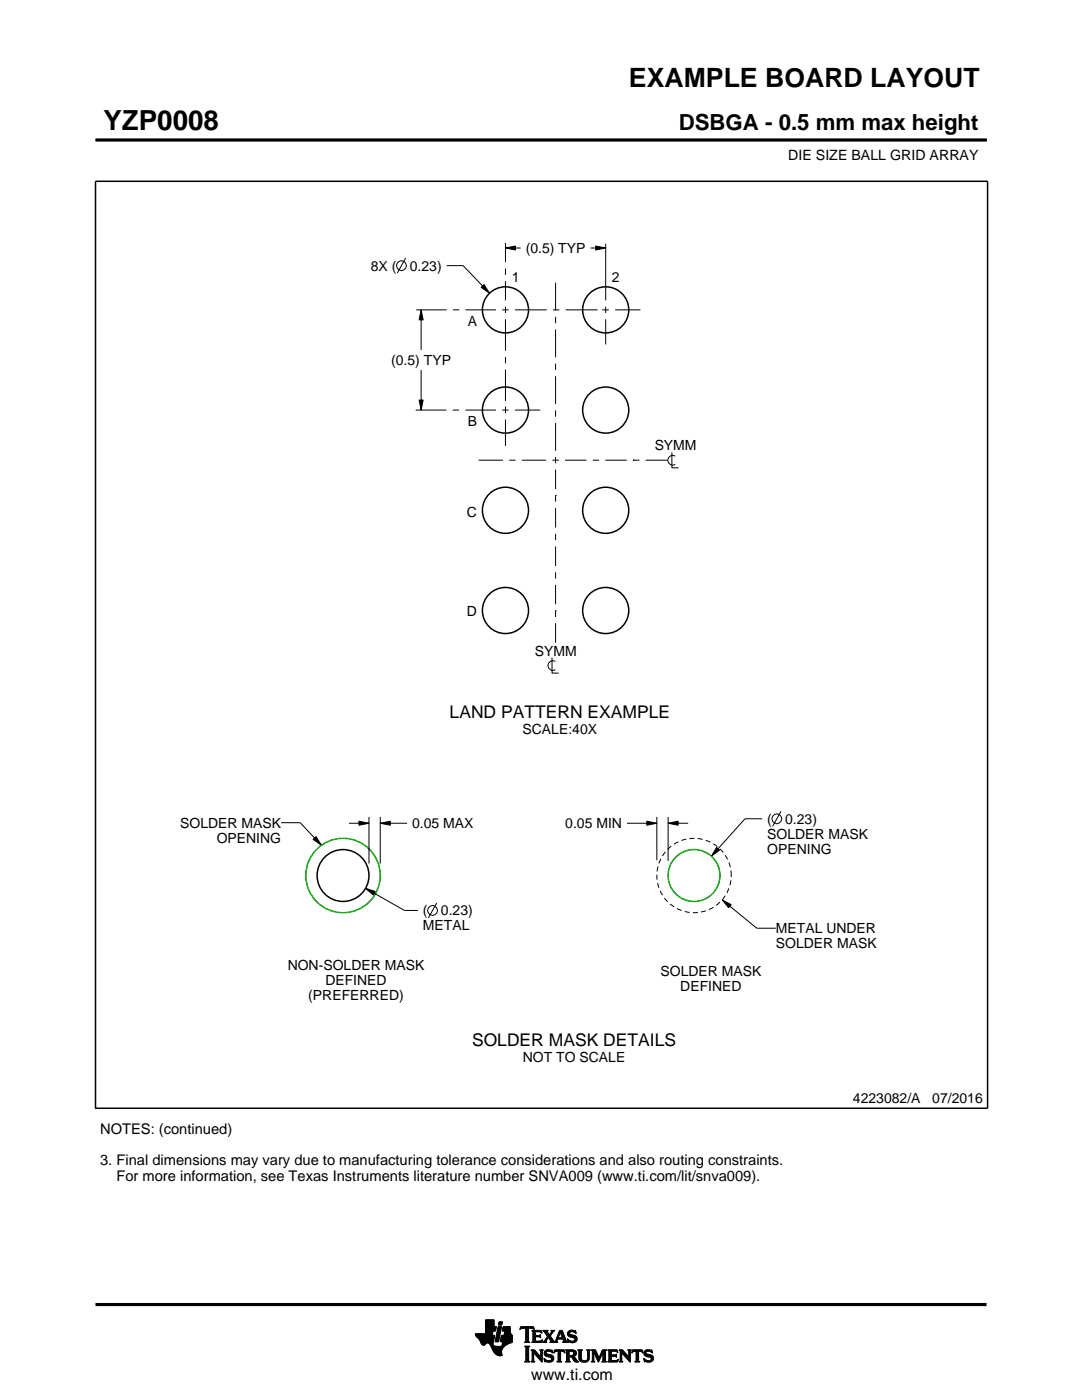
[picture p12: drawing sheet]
<svg xmlns="http://www.w3.org/2000/svg" width="216mm" height="279mm" viewBox="0 0 216 279" stroke-linecap="round" stroke-linejoin="round" font-family="sans-serif">
<g fill="none" stroke="#000" stroke-width=".2">
<path d="M19.1 27.9h177.7M196.8 27.7v.5M80.9 51.5l-1.6 3M89.1 53h3.3l5.3 5.5M96 57.4l.6-.6 1.1 1.7zM100.9 49.5l2-.4v.8zM100.9 48.5v3.8M100.9 53.6v1.2M100.9 56.1v3.9M100.9 49.5h3M110.9 56.4v5.6M117.8 49.5h3.1"/>
<path d="M118.9 49.1l2 .4-2 .4zM120.9 48.6v11.4M83.1 61.8h6M83.6 79.8h.8l-.4 2zM84 61.8l.4 2h-.8zM84 61.8v8M84 73.8v8M90.4 61.8h1.2M92.9 61.8h6.1M100.2 61.8h1.3M100.9 61.2v1.3M100.9 63.7v6.3"/>
<path d="M100.9 71.3v1.2M100.9 73.8v6.2M102.7 61.8h6.4M110.4 61.8h1.2M110.9 63.2v1.3M110.9 65.8v5.5M110.9 72.6v1.2M110.9 75.1v5.5M112.9 61.8h6.3M120.2 61.8h1.3M120.9 61.2v1.3M120.9 63.7v5"/>
<path d="M122.7 61.8h5.1M83 81.8h6.1M90.3 81.8h1.3M92.8 81.8h6.2M95.5 91.8h4.9M100.2 81.8h1.3M100.9 83.7v5.3M100.9 81.1v1.4M101.6 91.8h1.3M102.7 81.8h5.1M104.1 91.8h4.9M110.2 91.8h1.3"/>
<path d="M110.9 98.9h.1M110.9 81.9v1.2M110.9 84.4v5.6M110.9 91.2v1.3M110.9 93.7v3.9M110.9 98.9v1.2M112.7 91.8h4.3M118.3 91.8h1.2M120.8 91.8h4.3M126.3 91.8h.1M126.3 91.8h1.3M128.8 91.8h4.3"/>
<path d="M134.1 90.3v3.1h1.3M134.7 91a.98 .98 0 0 0-1.5 .9 .98 .98 0 0 0 1.5 .8M110.9 101.4v3.9M110.9 106.5v1.3M110.9 109.1v3.9M110.9 114.2v1.3M110.9 116.7v3.9M110.2 131.2v3.1h1.3M110.8 132a.98 .98 0 0 0-1.5 .8 .98 .98 0 0 0 1.5 .9M110.9 121.9h.1M110.9 121.9v1.2M110.9 124.4v3.9"/>
<path d="M56.1 164.2h3.8l4.2 4.5M62.5 167.5l.6-.5 1 1.7zM69.6 164.3h4M71.6 163.9l2 .4-2 .4zM72.9 177.3l2 .6-.4 .7zM72.9 177.3l7.8 4.4h2.7M73.6 163v9.3M75.9 164.3l2-.4v.8zM75.9 163v9.3M75.9 164.3h5.3M125.1 164.3h6M129.1 163.9l2 .4-2 .4z"/>
<path d="M131.1 163v8.7M133.3 164.3l2-.4v.8zM133.3 164.3h4M133.3 163v8.8M143 169.1l.6 .6-1.7 1.2zM144.1 179.6l1.8 .9-.5 .7zM144.1 179.6l6.9 5.6h3.8M152.1 163.4h-3.4l-6.8 7.5M155.8 161.9l-1.6 3M87.1 180.2l-1.6 3M94.8 266.2h3.5M94.8 266.3h3.5"/>
<path d="M94.9 266.4h3.3M94.9 266.5h3.8l-.2 1.2M94.9 266.5h3.8M95 266.6h3.7M95 266.7h3.7M95.1 266.8h3.6M95.2 266.9h3.4M95.3 267h3.3M95.4 267.1h3.2M95.5 267.2h3.1M95.6 267.3h3M95.7 267.4h2.8"/>
<path d="M95.7 267.5h2.8M95.8 267.6h2.7M95.8 267.7h2.7M95.9 267.8h2.6M95.9 267.9h2.5M95.9 268h2.5M96 268h1.1M96 268.1h1M96.1 268.2h.8M96.1 268.3h.7M96.2 268.4h.6M96.3 268.4h.4"/>
<path d="M96.9 266.1h1.4M96.9 266h1.4M96.9 265.9h1.4M96.9 265.8h1.5M96.9 265.7h1.5M96.9 264.7l2.2 .1-.2 .9h-.5l-.2 .8M96.9 265.6h2M96.9 265.5h2M96.9 265.4h2M96.9 265.3h2.1M96.9 265.2h2.1M96.9 265.1h2.1"/>
<path d="M96.9 265h2.1M96.9 264.9h2.1M96.9 264.8h2.2M96.9 264.6h1.7M96.9 264.5h1.7M96.9 264.4h1.7M96.9 264.3h1.7M96.9 264.2h1.7M96.9 264.1h1.7M96.9 264h1.7M96.9 263.9h1.7M96.9 263.8h1.7"/>
<path d="M96.9 263.7h1.7M96.9 263.6h1.7M96.9 263.5h1.7M96.9 263.4h1.7M97.5 268h.9M97.6 268.1h.8M97.7 268.2h.7M97.7 268.3h.7M97.8 268.4h.6M97.9 268.5h.6M97.9 268.6h.7M98 268.7h1.1"/>
<path d="M98 268.8h2.6M98 268.8h2.5M98.1 268.9h2.3M98.1 269h2.3M98.1 269.1h2.2M98.2 269.2h2.1M98.2 269.2h2M98.2 269.3h2M98.3 269.4h1.9M98.3 269.5h1.8M98.4 269.6h1.7M98.4 268v.4l.3 .2 2 .1"/>
<path d="M98.5 269.7h1.6M98.5 267.7l-.1 .3M98.5 269.8h1.6M98.6 269.9h1.5M98.6 264.8v-1.4h-1.7v2.8h-2.1l.1 .3 .7 .8 .7 1.1 .3 .1 .6-.5 .4 .1 1 1.8 .8 .6h.8l-.1-1 .8-1M98.6 270h1.5M98.7 270h1.4M98.8 270.1h1.3M98.8 267.7h.7M98.8 267.6h.7M98.8 267.5h.7M98.9 270.2h1.2"/>
<path d="M98.9 267.4h.7M98.9 267.3h.7M98.9 267.2h.7M98.9 267.1h.7M98.9 267h.7M98.9 270.3h1.3M99 266.9h.6M99 266.9h.7M99 266.8h.7M99 266.7h.7M99 266.6h.7M99 266.5h.7"/>
<path d="M99.1 270.4h1.1M99.1 266.4h.7M99.1 266.3h.7M99.1 266.2h.7M99.1 266.1h.7M99.1 266h.7M99.2 265.9h.7M99.2 265.8h.7M99.2 270.4h1M99.2 265.7h.7M99.2 265.6h.7M99.2 265.5h.7"/>
<path d="M99.3 265.4h.6M99.3 265.4h.7M99.3 265.3h.7M99.3 265.2h.7M99.3 265.1h.7M99.3 265h.7M99.4 270.5h.8M99.4 264.9h.7M99.4 264.8h.7M99.4 264.8h.7l-.6 3h-.7zM99.4 264.5l.2-.7h.7l-.2 .7h-.7M99.5 264.4h.6"/>
<path d="M99.5 264.3h.7M99.5 264.2h.7M99.5 264.1h.7M99.5 264h.7M99.5 263.9h.7M99.6 263.8h.7M99.8 270.6h.1M99.8 267.7h2.4M99.8 267.6h2.4M99.8 267.5h2.4M99.9 267.4h2.3M99.9 267.3h2.3"/>
<path d="M99.9 267.2h2.3M99.9 267.1h2.3M99.9 267h2.3M99.9 266.9h2.3M100 266.9h2.2M100 266.8h2.2M100 266.7h2.2M100 266.6h2.2M100 266.5h2.2M100.1 268.6h.7M100.2 268.5h.7M100.2 268.4h.8"/>
<path d="M100.2 268.4h.9M100.2 268.3h1M100.2 268.2h1.2M100.2 265.6h1.6M100.2 268.1h1.4M100.2 265.5h1.6M100.2 268h1.6M100.3 265.4h1.5M100.3 268h1.7M100.3 267.9h1.9M100.3 265.3h1.5M100.3 267.8h1.9"/>
<path d="M100.3 265.2h1.5M100.3 265.1h1.5M100.3 265h1.5M100.4 264.9h1.4M100.4 264.8h1.4M100.6 266.5l.1-.8h-.5l.2-.9h1.4l.1 1.1 .3 .6v1.4l-1.3 .6M100.6 266.4h1.5M100.6 266.3h1.4M100.6 266.2h1.4M100.6 266.1h1.3M100.7 266h1.2M100.7 265.9h1.2"/>
<path d="M100.7 265.8h1.1M100.7 265.7h1.1M102.2 266.5h-2.2l-.2 1.1 .5 .2-.2 .9M103.7 265.3h.1M103.8 265.2h.2M103.8 265h2.8M103.8 264.9h2.7M103.9 264.8h2.6M104.7 267.8h1M104.7 271.8h1.1M104.7 268.7h1M104.8 267.7h.7"/>
<path d="M104.8 271.7h.8M104.9 265.2h.6M104.9 268.9h.6M104.9 267.6h.6M104.9 267.5l-.2 .3M104.9 267.5h.6M104.9 267.4h.6M104.9 267.3h.6M104.9 267.2h.6M104.9 267.1h.6M104.9 267h.6M104.9 266.8h.6"/>
<path d="M104.9 266.7h.6M104.9 266.6h.6M104.9 266.5h.6M104.9 266.4h.6M104.9 266.3h.6M104.9 266.2h.6M104.9 266.1h.6M104.9 265.9h.6M104.9 265.8h.6M104.9 265.7h.6M104.9 265.6h.6M104.9 265.5h.6"/>
<path d="M104.9 265.4h.6M104.9 265.3h.6M104.9 271.5h.6M104.9 269h.6M104.9 271.4h.6M104.9 271.4v-2.4l-.2-.4h1.1l-.3 .4v2.4M104.9 271.4l-.2 .4h1.1l-.3-.4M104.9 271.3h.6M104.9 271.2h.6M104.9 271.1h.6M104.9 271h.6M104.9 270.9h.6"/>
<path d="M104.9 270.8h.6M104.9 270.6h.6M104.9 270.5h.6M104.9 270.4h.6M104.9 270.3h.6M104.9 270.2h.6M104.9 270.1h.6M104.9 270h.6M104.9 269.9h.6M104.9 269.8h.6M104.9 269.6h.6M104.9 269.5h.6"/>
<path d="M104.9 269.4h.6M104.9 269.3h.6M104.9 269.2h.6M104.9 269.1h.6M105.5 267.5l.2 .3M105.5 267.5v-2.3l.7-.1 .4 .3-.1-.6h-2.6l-.1 .6 .4-.3 .7 .1v2.3M105.7 267.8h-1M105.9 271.8h.8M105.9 269.4h.8M106.1 269.5h.7M106.1 267.8h2M106.1 271.7h.5"/>
<path d="M106.2 269.6h.7M106.2 271.5h.3M106.2 265.6h1.8M106.2 269.8h.8M106.2 271.4h.3M106.2 271.4l-.3 .4h.8l-.2-.4M106.2 271.3h.3M106.2 271.2h.3M106.2 271.1h.3M106.2 271h.3M106.2 270.9h.3M106.2 270.8h.3"/>
<path d="M106.2 270.6h.3M106.2 270.5h.3M106.2 270.4h.3M106.2 270.3h.3M106.2 270.2h.3M106.2 270.1h.3M106.2 270h1M106.2 269.9h.9M106.2 269.8v1.6M106.2 269.8l-.3-.4h.8l1.2 1.4M106.3 267.7h1.8M106.3 265.7h1.8"/>
<path d="M106.3 267.6h.6M106.3 265.8h.6M106.3 267.5l-.2 .3M106.3 267.5h.5M106.3 267.4h.5M106.3 267.3h.5M106.3 267.2h.5M106.3 267.1h.5M106.3 267h.5M106.3 266.8h.5M106.3 266.7h1.6M106.3 266.6h1.6"/>
<path d="M106.3 266.5h.5M106.3 266.4h.5M106.3 266.3h.5M106.3 266.2h.5M106.3 266.1h.5M106.3 265.9h.5M106.4 265.2h.2M106.5 270h.1M106.5 270v1.4M106.5 265.3h.1M106.6 270.1h.7M106.7 270.2h.7"/>
<path d="M106.8 270.3h.7M106.8 265.9l.2-.1h.6l.6 .2-.2-.5h-1.9l.2 .3v1.7M106.8 265.9v.6h.8l.3-.2v.7M106.9 270.4h.7M107 270.5h.7M107.1 270.6h.7M107.2 270.8h1M107.3 270.9h.9M107.4 271h.8M107.5 271.1h.7M107.6 271.2h.6M107.6 266.5h.3"/>
<path d="M107.7 271.3h.5M107.7 269.4h.7M107.7 266.8h.2M107.7 267.6h.5M107.8 266.4h.1M107.8 271.4h.4M107.8 267h.1M107.8 265.8h.3M107.8 269.5h.5M107.9 271.5h.3M107.9 269.6h.3M107.9 267l-.3-.2h-.8l.1 .8h.9l.5-.2"/>
<path d="M107.9 269.8h.3M107.9 270.6h.3M107.9 270.5h.3M107.9 270.4h.3M107.9 270.3h.3M107.9 270.2h.3M107.9 270.1h.3M107.9 270h.3M107.9 269.9h.3M107.9 269.8v1M107.9 269.8l-.2-.4h.7l-.2 .4M108 271.7h.2"/>
<path d="M108 265.9h.1M108 267.5h.2M108.1 271.8h.1M108.1 266.1h.1M108.2 267.4h.1M108.2 269.8v2.1l-1.7-1.9M108.2 267.8h.9M108.3 267.4l-.2 .5-2-.1M108.3 265.6h1M108.5 267.7h.5M108.5 271.1l.8 .4h.5l.2-.1-.1-.4-1-.4-.3-.3 .1-.7 .7-.2 .6 .1 .2-.1 .1 .6-.9-.3-.3 .1-.1 .3 1.3 .4 .2 .6M108.5 271.1h.1"/>
<path d="M108.5 265.7h.7M108.5 271.2h.2M108.6 271.3h.2M108.6 270.1h.4M108.6 270h.4M108.6 270.2h.6M108.6 267.6h.4M108.6 271.4h.4M108.6 269.9h.4M108.6 270.3h1M108.6 265.8h.7M108.6 271.5h.8"/>
<path d="M108.6 269.8h.5M108.7 271.7h1.5M108.7 270.4h1.3M108.7 267.5h.3M108.7 271.8h.1M108.7 265.9h.6M108.7 269.6h1.5M108.8 267.4h.3M108.8 270.5h1.5M108.8 266.1h.6M108.8 269.5h1.4M108.8 267.3h.4"/>
<path d="M108.9 266.2h.6M108.9 267.2h.4M108.9 266.3h.6M108.9 270.6h1.5M109 267.1h.3M109 266.4h1M109.1 271.8h.9M109.1 269.4h.7M109.1 267h.9M109.1 266.5h.8M109.1 267.8h-.9M109.2 266.8h.8"/>
<path d="M109.2 266.6h.6M109.2 266.7h.7M109.2 266.7l-.6 .9-.4 .2M109.3 270.8h1.1M109.5 267.1h.6M109.6 267.2h.6M109.7 271.5h.7M109.7 267.3h.6M109.7 267.8l.2-.2-.5-.7-.4 .8 .1 .1M109.7 267.8h1.6M109.7 266.3h.4M109.7 267.4h.6"/>
<path d="M109.8 270.9h.7M109.8 266.2h.3M109.8 266.6l.9 1.2 1-2.3h.5l.8 2.1 .3 .2M109.8 267.5h.6M109.9 266.1h.3M109.9 269.8h.4M109.9 267.6h.6M109.9 267.7h.7M109.9 271.4h.5M109.9 265.9h.4M110 271h.5M110 265.6h.7"/>
<path d="M110 265.9l-.4 .5-.4-.6 .2-.3h-1.1l.9 1.2M110 265.9l.1-.2-.2-.2h.8l-.9 1.1M110 271.3h.5M110 265.8h.4M110 271.1h.5M110 271.2h.5M110.1 269.4h.1M110.1 265.7h.4M110.1 269.9h.2M110.2 270h.1M110.5 270h.1M110.5 269.9h.2"/>
<path d="M110.5 271.1l-.2 .5-.8 .3-.6-.2-.2 .1-.2-.7M110.5 269.8h.3M110.6 269.6h2.1M110.6 269.5h2M110.6 269.4h2M110.7 267.7h.5M110.8 267.6h.4M110.9 267.5h.3M110.9 267.4h.3M111 267.3h.3M111 267.2h1.8M111 267.1h1.8"/>
<path d="M111.1 267h.3M111.1 271.8h1M111.1 266.8h.4M111.2 266.7h.3M111.2 267.5l.1-.2h1l.1 .2M111.2 267.5v.3h.1M111.2 266.6h.3M111.3 266.5h.3M111.3 271.7h.6M111.3 266.4h.3M111.3 271.5h.6M111.3 267.8h-1.6"/>
<path d="M111.3 269.8h.6M111.4 266.3h.3M111.4 271.4h.5M111.4 271.4l-.1-1.7h-.4l-.4 .4 .2-.7h1.9l.1 .7-.3-.4h-.5v1.7M111.4 270.5h.5M111.4 270.4h.5M111.4 270.3h.5M111.4 270.2h.5M111.4 270.1h.5M111.4 270h.5M111.4 269.9h.5M111.4 271.4l-.3 .4h1l-.2-.4"/>
<path d="M111.4 271.3h.5M111.4 271.2h.5M111.4 271.1h.5M111.4 271h.5M111.4 270.9h.5M111.4 270.8h.5M111.4 270.6h.5M111.4 266.2h.3M111.4 266.1h.4M111.5 265.9h.9M111.5 265.8h.8M111.6 265.7h.7"/>
<path d="M111.6 265.6h.6M111.8 265.9l.4 1.1h-.8zM111.9 266.1h.5M111.9 266.2h.5M111.9 266.3h.6M112 266.4h.5M112 266.5h.6M112.1 266.6h.5M112.1 266.7h.6M112.1 266.8h.6M112.2 267h.5M112.2 267.8h1.1"/>
<path d="M112.3 267.3h.6M112.3 267.4h.6M112.4 267.5h.6M112.4 267.5v.3h-.2M112.4 269.8h.3M112.4 267.6h.6M112.4 267.7h.7M112.6 269.9h.1M112.6 270h.2M112.8 271.8h1M112.8 269.4h1.6M113 269.5h1.7"/>
<path d="M113 271.7h.7M113 269.6h1.9M113 271.5h.6M113 269.8h.6M113 271.4h.6M113 271.4l-.2 .4h1l-.2-.4M113 271.3h.6M113 271.2h.6M113 271.1h.6M113 271h.6M113 270.9h.6M113 270.8h1.5"/>
<path d="M113 270.6h1.6M113 270.5h1.8M113 270.4h.6M113 270.3h.6M113 270.2h.6M113 270.1h.6M113 270h.6M113 269.9h.6M113 269.8v1.6M113 269.8l-.2-.4h1.4l.6 .2 .2 .3v.4l-.2 .3-.4 .1M113.2 267.3h.2M113.2 267.4h.3"/>
<path d="M113.2 266.2h.5M113.2 266.3h.6M113.2 266.1h.5M113.3 267.5h.3M113.3 267.8h-1.1M113.3 266.4h.9M113.3 265.9h.4M113.3 267.6h.6M113.3 266.5h1.3M113.3 267.7h1.6M113.3 265.8h.5M113.3 267.8h.2"/>
<path d="M113.4 266.6h1.5M113.4 265.7h1.5M113.4 265.7l.5-.2 .7 .1 .2-.1 .1 .7-.7-.4h-.4l-.1 .3 .1 .2 .9 .2 .4 .3 .1 .5-.3 .5-.6 .2-.7-.2-.2 .1-.2-.7 .9 .5 .5-.1 .1-.3-.2-.3-1.1-.4-.2-.4zM113.5 266.7h1.5M113.5 265.6h1.4M113.6 271.4v-.6h.4l.7 1h.8M113.6 269.9l.1-.2 .7 .2v.4l-.4 .2M113.6 269.9v.6M113.7 267.8h1.1M113.8 266.8h1.3M113.8 265.5h.6M114 268h.4"/>
<path d="M114.1 270.9h.6M114.2 271h.6M114.2 271.1h.7M114.3 271.2h.6M114.3 267h.8M114.3 269.8h.7M114.3 270.4h.6M114.4 271.3h.6M114.4 270.7l1.1 1.1M114.4 270.7h.1M114.4 271.4h.7M114.4 269.9h.6"/>
<path d="M114.4 270.3h.6M114.5 267.6h.5M114.5 270.2h.5M114.5 270h.5M114.5 265.8h.4M114.5 270.1h.5M114.5 271.5h.7M114.6 271.7h.7M114.6 267.1h.6M114.6 267.5h.5M114.7 267.2h.5M114.7 267.4h.5"/>
<path d="M114.7 265.9h.3M114.7 267.3h.5M114.7 271.8h.8M114.8 266.1h.2M114.9 266.2h.1M115.3 269.4h.9M115.4 269.5h.7M115.5 269.6h.5M115.5 269.8h.5M115.5 269.8v1.4l.4 .5 .6 .2 .7-.1 .3-.3 .1-.5M115.5 271h.5M115.5 270.9h.5"/>
<path d="M115.5 270.8h.5M115.5 270.6h.5M115.5 270.5h.5M115.5 270.4h.5M115.5 270.3h.5M115.5 270.2h.5M115.5 270.1h.5M115.5 270h.5M115.5 269.9h.5M115.5 269.8l-.2-.4h.9l-.2 .4M115.5 271.1h.5M115.5 271.2h.5"/>
<path d="M115.5 271.3h.6M115.6 271.4h.6M115.7 271.5h.8M115.8 271.7h1.5M116 271l.2 .4 .5 .2 .4-.2 .2-.4M116 269.8v1.2M116 271.8h1.1M116.8 271.5h.6M117 269.4h.8M117.1 271.4h.4M117.2 269.5h.5M117.2 271.3h.4"/>
<path d="M117.2 269.6h.4M117.2 271.2h.4M117.2 271.1h.4M117.3 269.8h.3M117.3 271h.3M117.3 270.9h.3M117.3 270.8h.3M117.3 270.6h.3M117.3 270.5h.3M117.3 270.4h.3M117.3 270.3h.3M117.3 270.2h.3"/>
<path d="M117.3 270.1h.3M117.3 270h.3M117.3 269.9h.3M117.6 269.8l.2-.4h-.8l.2 .3 .1 1.3M117.6 269.8v1.2M118 271.8h.7M118 269.4h.8M118.1 269.5h.8M118.1 271.7h.5M118.2 269.6h.7M118.2 271.5h.3M118.2 269.8h.8"/>
<path d="M118.2 271.4h.3M118.2 269.8l-.2-.4h.8l.7 1.6 .7-1.6h.9l-.3 .4M118.2 271.4l-.2 .4h.7l-.2-.4M118.2 271.3h.3M118.2 271.2h.3M118.2 271.1h.3M118.2 271h.3M118.2 270.9h.3M118.2 270.8h.3M118.2 270.6h.3M118.2 270.5h.3M118.2 270.4h.3"/>
<path d="M118.2 270.3h.3M118.2 270.2h.3M118.2 270.1h.3M118.2 270h.9M118.2 269.9h.8M118.2 269.8v1.6M118.6 270.1h.5M118.6 270.2h.6M118.7 270.3h.5M118.7 270.4h.6M118.8 270.5h.5M118.8 270.6h.6"/>
<path d="M118.9 270.8h.5M118.9 270.9h.6M119 271h.8M119 271.1h.8M119.1 271.2h.6M119.1 271.3h.6M119.2 271.4h.4M119.2 271.5h.4M119.3 271.7h.2M119.3 271.8h.2M119.6 270.9h.3M119.6 270.8h.3"/>
<path d="M119.7 270.6h.3M119.7 270.5h.3M119.8 270.4h.3M119.8 270.3h.3M119.9 270.2h.3M119.9 270.1h.3M120 270h.8M120 269.9h.8M120 269.8h.8M120.1 271.8h1M120.1 269.6h.7M120.1 269.5h.8"/>
<path d="M120.2 269.4h.9M120.2 271.7h.7M120.3 271.5h.5M120.3 271.4h.5M120.3 271.4l-.2 .4h1l-.3-.4M120.3 271.4v-1.5l-.9 2-.9-2v1.5M120.3 271.3h.5M120.3 271.2h.5M120.3 271.1h.5M120.3 271h.5M120.3 270.9h.5M120.3 270.8h.5"/>
<path d="M120.3 270.6h.5M120.3 270.5h.5M120.3 270.4h.5M120.3 270.3h.5M120.3 270.2h.5M120.3 270.1h.5M120.8 269.8v1.6M121.2 271.8h2M121.2 269.4h1.9M121.4 269.5h1.8M121.4 271.7h1.9M121.5 269.6h1.7"/>
<path d="M121.5 271.5h1.8M121.5 269.8h.5M121.5 271.4h.5M121.5 269.8l-.3-.4h1.9l.2 .6M121.5 269.9h.5M121.5 269.8v1.6M121.5 271.3h.5M121.5 271.2h.5M121.5 271.1h.5M121.5 271h.5M121.5 270.9h.5M121.5 270.8h.5"/>
<path d="M121.5 270.6h1.5M121.5 270.5h1.5M121.5 270.4h1.5M121.5 270.3h.5M121.5 270.2h.5M121.5 270.1h.5M121.5 270h.5M122.6 270.4l.4-.2v.7l-.2-.2h-.8v.7l.2 .1M122.9 270.8h.1M122.9 270.3h.1M123 269.8h.3M123.1 271.4h.3"/>
<path d="M123.2 269.9h.1M123.3 270h.1M123.3 270l-.4-.3h-.8l-.1 .7M123.3 271.3h.1M123.4 271.2h.1M123.4 271.2l-.2 .6h-2l.3-.4M123.4 271.2l-.3 .3h-.4M123.5 271.8h.8M123.5 269.4h.7M123.6 269.5h.7M123.7 271.7h.5M123.7 269.6h.7"/>
<path d="M123.7 271.5h.4M123.7 269.8h.8M123.7 271.4h.4M123.7 271.4l-.2 .4h.8l-.2-.4M123.7 271.3h.4M123.7 271.2h.4M123.7 271.1h.4M123.7 271h.4M123.7 270.9h.4M123.7 270.8h.4M123.7 270.6h.4M123.7 270.5h.4"/>
<path d="M123.7 270.4h.4M123.7 270.3h.4M123.7 270.2h.4M123.7 270.1h.4M123.7 270h1M123.7 269.9h.9M123.7 269.8v1.6M123.7 269.8l-.2-.4h.7l1.2 1.4 .1-1M124.1 270v1.4M124.1 270h.1M124.2 270.1h.6M124.2 270.2h.7"/>
<path d="M124.3 270.3h.7M124.4 270.4h.7M124.5 270.5h.7M124.6 270.6h.7M124.7 270.8h1.1M124.8 270.9h1M124.9 271h.9M125 271.1h.8M125.1 271.2h.7M125.2 271.3h.6M125.2 269.4h.8M125.3 271.4h.5"/>
<path d="M125.4 269.5h.5M125.4 271.5h.4M125.4 269.6h.4M125.5 269.8h.3M125.5 269.8l-.3-.4h.8l-.2 .4M125.5 270.4h.3M125.5 270.3h.3M125.5 270.2h.3M125.5 270.1h.3M125.5 270h.3M125.5 269.9h.3M125.5 270.6h.3"/>
<path d="M125.5 270.5h.3M125.5 271.7h.3M125.6 271.8h.2M125.8 269.8v2.1l-1.7-1.9M126 270h.1M126.1 269.9h.1M126.1 269.8h.3M126.1 269.6h2.1M126.2 269.5h2M126.2 269.4h2M126.6 271.8h1.1M126.9 271.7h.6"/>
<path d="M126.9 271.5h.5M126.9 269.8h.5M126.9 271.4h.5M126.9 271.4v-1.7h-.5l-.3 .4 .1-.7h1.9l.2 .7-.4-.4h-.5v1.7M126.9 270.5h.5M126.9 270.4h.5M126.9 270.3h.5M126.9 270.2h.5M126.9 270.1h.5M126.9 270h.5M126.9 269.9h.5M126.9 271.4l-.3 .4h1.1l-.3-.4"/>
<path d="M126.9 271.3h.5M126.9 271.2h.5M126.9 271.1h.5M126.9 271h.5M126.9 270.9h.5M126.9 270.8h.5M126.9 270.6h.5M128 269.8h.3M128.1 269.9h.2M128.2 270h.1M128.4 271.1h.1M128.4 271.2h.2"/>
<path d="M128.5 271.3h.2M128.5 270.1h.4M128.5 270h.4M128.5 270.2h.6M128.5 271.4h.4M128.5 269.9h.4M128.5 270.3h1M128.5 271.5h.8M128.5 269.8h.5M128.6 271.7h1.5M128.6 270.4h1.3M128.6 271.8h.1"/>
<path d="M128.6 269.6h1.5M128.7 270.5h1.5M128.7 269.5h1.4M128.8 270.6h1.5M128.9 271.8h1M129 269.4h.7M129.1 270.8l-.6-.4 .1-.7 .5-.3 .8 .1 .2-.1 .1 .7-.8-.4-.4 .1-.1 .2 1.3 .5 .2 .6M129.1 270.8l.7 .2v.4l-.6 .1-.8-.4M129.2 270.8h1.1M129.6 271.5h.7M129.6 270.9h.8M129.8 269.8h.4"/>
<path d="M129.8 271.4h.5M129.9 271h.5M129.9 271.3h.5M129.9 271.1h.5M129.9 271.2h.5M129.9 269.4h.2M130 269.9h.2M130.1 270h.1M130.4 271.1l-.3 .5-.7 .3-.6-.2-.2 .1-.2-.7"/>
<circle cx="80.1" cy="53" r=".98"/>
<circle cx="155" cy="163.4" r=".98"/>
<circle cx="86.3" cy="181.7" r=".98"/>
</g>
<g fill="#000">
<path d="M96 57.4l.6-.6 1.1 1.7zM100.9 49.5l2-.4v.8zM118.9 49.1l2 .4-2 .4zM84 61.8l.4 2h-.8zM83.6 79.8h.8l-.4 2zM62.5 167.5l.6-.5 1 1.7zM72.9 177.3l2 .6-.4 .7zM71.6 163.9l2 .4-2 .4zM75.9 164.3l2-.4v.8zM129.1 163.9l2 .4-2 .4zM133.3 164.3l2-.4v.8zM143 169.1l.6 .6-1.7 1.2z"/>
<path d="M144.1 179.6l1.8 .9-.5 .7z"/>
</g>
<g fill="none" stroke="#000" stroke-width=".3">
<path d="M19.1 36.2h178v185h-178z"/>
<circle cx="100.9" cy="61.8" r="4.6"/>
<circle cx="120.9" cy="61.8" r="4.6"/>
<circle cx="100.9" cy="81.8" r="4.6"/>
<circle cx="120.9" cy="81.8" r="4.6"/>
<circle cx="100.9" cy="101.8" r="4.6"/>
<circle cx="120.9" cy="101.8" r="4.6"/>
<circle cx="100.9" cy="121.8" r="4.6"/>
<circle cx="120.9" cy="121.8" r="4.6"/>
<circle cx="68.4" cy="174.7" r="5.2"/>
</g>
<path d="M19 27.9h177.8M19 260.3h177.8" fill="none" stroke="#000" stroke-width=".63" stroke-linecap="butt"/>
<g fill="none" stroke="#00a600" stroke-width=".3">
<circle cx="68.4" cy="174.7" r="7.4"/>
<circle cx="138.5" cy="174.7" r="5.2"/>
</g>
<path d="M145.9 174.7a7.4 7.4 0 0 0-10.8-6.6 7.4 7.4 0 0 0-.9 12.7 7.4 7.4 0 0 0 11.6-5l.1-1.1" fill="none" stroke="#000" stroke-width=".2" stroke-dasharray="1 .7" stroke-linecap="butt"/>
<text font-size="5.5" x="20.6" y="26">YZP0008</text>
<text font-size="5.3" x="125.5" y="17.4">EXAMPLE BOARD LAYOUT</text>
<text font-size="4.4" x="135.4" y="26">DSBGA - 0.5 mm max height</text>
<g font-size="3.5">
<text x="89.7" y="143.3">LAND PATTERN EXAMPLE</text>
<text x="94.2" y="208.8">SOLDER MASK DETAILS</text>
</g>
<text font-size="3.2" x="106" y="275.3">www.ti.com</text>
<g font-size="2.9">
<text x="20" y="226.2">NOTES: (continued)</text>
<text x="20" y="232.5">3. Final dimensions may vary due to manufacturing tolerance considerations and also routing constraints.</text>
<text x="23.2" y="235.7">For more information, see Texas Instruments literature number SNVA009 (www.ti.com/lit/snva009).</text>
</g>
<g font-size="2.8">
<text x="157.3" y="32">DIE SIZE BALL GRID ARRAY</text>
<text x="104.9" y="50.5">(0.5) TYP</text>
<text x="74" y="54">8X (</text>
<text x="81.8" y="54">0.23)</text>
<text x="102.1" y="56.4">1</text>
<text x="122.1" y="56.3">2</text>
<text x="93.4" y="65.1">A</text>
<text x="78.1" y="72.8">(0.5) TYP</text>
<text x="93.3" y="85.1">B</text>
<text x="130.6" y="89.9">SYMM</text>
<text x="93.1" y="103.1">C</text>
<text x="93.2" y="123">D</text>
<text x="106.7" y="130.8">SYMM</text>
<text x="104.3" y="146.4">SCALE:40X</text>
<text x="36" y="165.2">SOLDER MASK</text>
<text x="82.2" y="165.3">0.05 MAX</text>
<text x="112.8" y="165.3">0.05 MIN</text>
<text x="153.1" y="167.4">SOLDER MASK</text>
<text x="153.1" y="164.4">(</text>
<text x="156.7" y="164.4">0.23)</text>
<text x="43.2" y="168.2">OPENING</text>
<text x="153.1" y="170.4">OPENING</text>
<text x="84.4" y="185.7">METAL</text>
<text x="84.4" y="182.7">(</text>
<text x="88" y="182.7">0.23)</text>
<text x="154.8" y="186.2">METAL UNDER</text>
<text x="154.8" y="189.2">SOLDER MASK</text>
<text x="57.4" y="193.6">NON-SOLDER MASK</text>
<text x="64.9" y="196.6">DEFINED</text>
<text x="131.8" y="194.7">SOLDER MASK</text>
<text x="135.7" y="197.7">DEFINED</text>
<text x="61.5" y="199.6">(PREFERRED)</text>
<text x="104.3" y="212">NOT TO SCALE</text>
<text x="170.2" y="220.2">4223082/A</text>
<text x="186" y="220.2">07/2016</text>
</g>
</svg>
